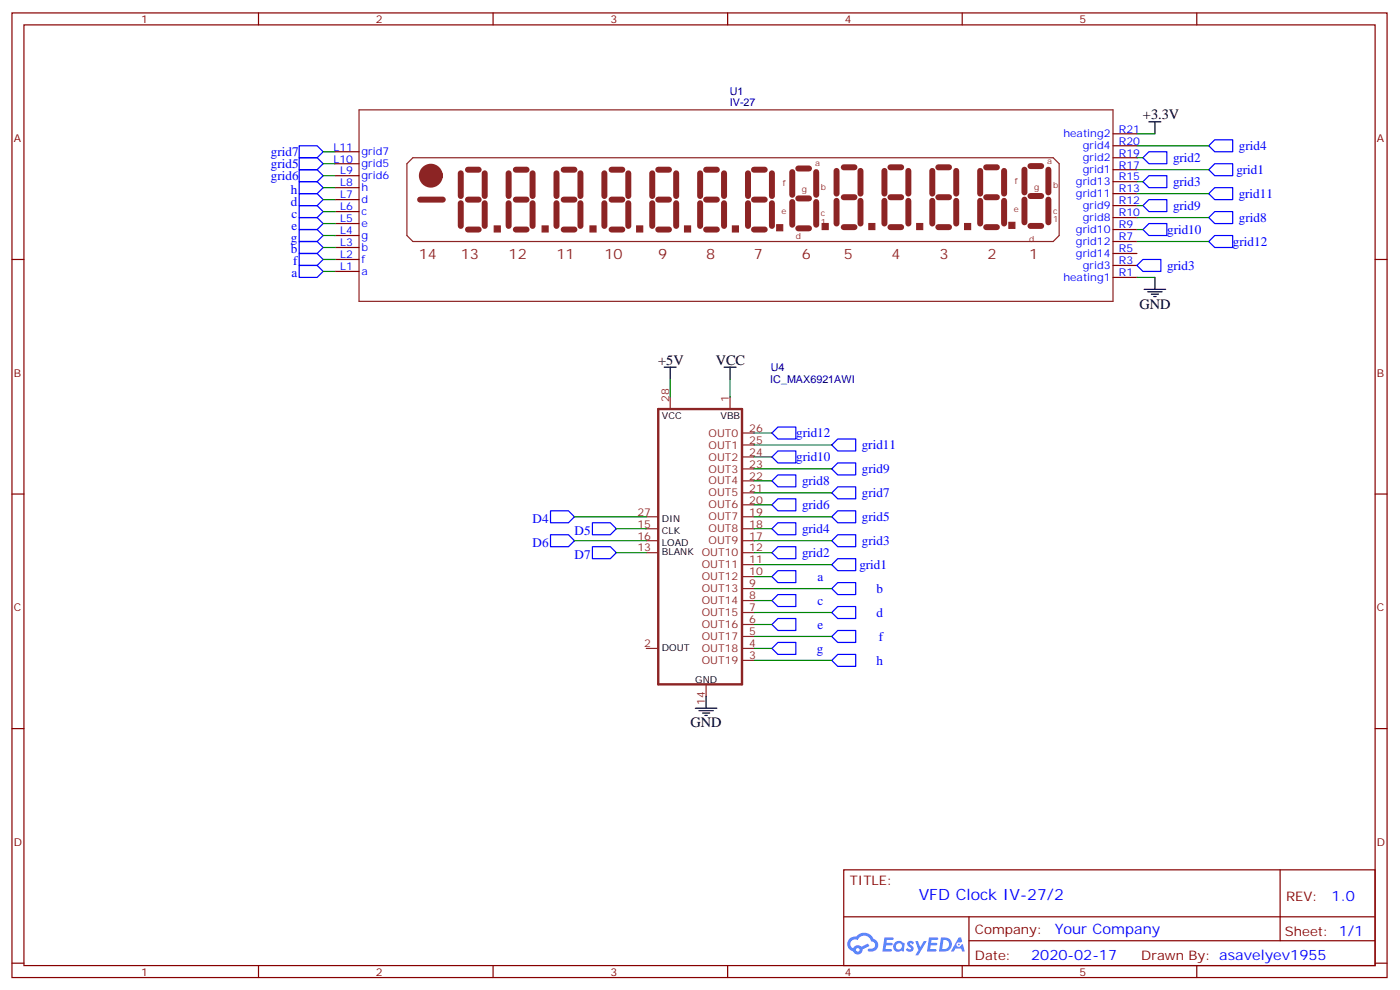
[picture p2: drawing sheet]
<svg xmlns="http://www.w3.org/2000/svg" width="413mm" height="292mm" viewBox="0 0 413 292" stroke-linecap="round" stroke-linejoin="round" font-family="sans-serif">
<g fill="none" stroke="#870000" stroke-width=".35">
<path d="M3.5 3.8h405.4v284.3h-405.4zM7.1 7.3h398.2v277.3h-398.2zM76.2 3.8v3.5M145.3 3.8v3.5M214.5 3.8v3.5M283.6 3.8v3.5M352.8 3.8v3.5M3.5 76.5h3.6M405.3 76.5h3.6M3.5 145.6h3.6M405.3 145.6h3.6M3.5 214.8h3.6"/>
<path d="M405.3 214.8h3.6M248.7 256.4h156.6v28.2h-156.6zM377.3 256.4v20.9M248.7 270.2h156.5M285.6 277.3h119.6M285.6 270.2v14.2M3.5 283.9h3.6M76.2 284.6v3.5M145.3 284.6v3.5M214.5 284.6v3.5M283.6 284.6v3.5M352.8 284.6v3.5"/>
<path d="M405.3 283.9h3.6"/>
</g>
<g fill="#5487ff">
<path d="M267.7 277.6a1.22 1.22 0 0 1 1.7 .2l-.4 .6a.47 .47 0 0 0-.3-.4 .47 .47 0 0 0-.5 .2l.1 .2a1.14 1.14 0 0 1 .8 1.8 1.14 1.14 0 0 1-1.9 0l-.2-.2 .5-.6 .7 .5a.29 .29 0 0 0 .3-.3 .29 .29 0 0 0-.2-.3 1.04 1.04 0 0 1-.6-1.7z"/>
<path d="M260.7 276.3h2.4l.3 .2-.2 .5-1.8 .1-.1 .8h1.5l.3 .4-.3 .4h-1.6l-.2 1.1h1.7l.2 .3-.2 .3-2.6 .1z"/>
<path d="M273.8 276.3h2.4l.3 .2-.1 .5-1.8 .1-.2 .8h1.6l.3 .4-.4 .4h-1.6l-.1 1.1h1.7l.2 .3-.2 .3-2.6 .1z"/>
<path d="M282.6 276.3h.7l.3 1.3-.6 .3a.69 .69 0 0 0-1 .3 .69 .69 0 0 0 .4 .9 .69 .69 0 0 0 .9-.6l.5-.2 .6 2.2h-.8l-.2-.9h-1.8l-.5 .9h-.8z"/>
<path d="M269.8 277.4h.8l.6 1.8 1.1-1.8h.9l-2.6 4.2h-.8l.9-1.5z"/>
<path d="M277.4 276.3l-.6 4.2h1.3a2.11 2.11 0 0 0 2.5-2.1 2.11 2.11 0 0 0-2.5-2.1zM278.1 277.1a1.39 1.39 0 0 1 1.7 1.4 1.39 1.39 0 0 1-1.8 1.3h-.3z"/>
<path d="M263.7 277.9a1.54 1.54 0 0 0-.1 2.2 1.54 1.54 0 0 0 2.2 .1l.6 .3 .3-2.3-.2-.3h-.4a1.49 1.49 0 0 0-2.4 0zM264 278.9a.94 .94 0 0 1 1.8 0 .94 .94 0 0 1-1.8 0z"/>
<path d="M250.4 276.7a2.18 2.18 0 0 0 1.1 3.7 1.44 1.44 0 0 0 1.6 .9 1.44 1.44 0 0 0 1.2-1.4l2-1.1-.5-.7-1.9 1a1.47 1.47 0 0 0-2.4 .4 1.39 1.39 0 0 1-.7-1.9 1.39 1.39 0 0 1 2-.5 2.12 2.12 0 0 1 2.2-1.3 2.12 2.12 0 0 1 1.9 1.7 1.14 1.14 0 0 1 1.1 1.4 1.14 1.14 0 0 1-1.7 .7 .43 .43 0 0 0-.5 .4 .43 .43 0 0 0 .4 .5 1.98 1.98 0 0 0 2.5-1.2 1.98 1.98 0 0 0-1.2-2.6 3.1 3.1 0 0 0-5.3-.6l-.9 .1zM252.3 280a.55 .55 0 0 1 1.1 0 .55 .55 0 0 1-1.1 0z"/>
<circle cx="282.6" cy="278.4" r=".26"/>
</g>
<path d="M194 120.6h24.7v81.1h-24.7z" fill="none" stroke="#8c2424" stroke-width=".71"/>
<g fill="none" stroke="#8c2424" stroke-width=".35">
<path d="M105.8 32.4h222.3v56.4h-222.3zM119.9 48.3l1.8-1.8h188.7l1.8 1.8v21.1l-1.8 1.8h-188.7l-1.8-1.8zM197.6 117.1v3.5M215.2 117.1v3.5M218.7 127.6h3.5M218.7 131.2h3.5M218.7 134.7h3.5M218.7 138.2h3.5M190.5 152.3h3.5M190.5 155.9h3.5M190.5 159.4h3.5M218.7 141.7h3.5"/>
<path d="M218.7 145.3h3.5M218.7 148.8h3.5M218.7 152.3h3.5M218.7 155.9h3.5M218.7 159.4h3.5M190.5 162.9h3.5M218.7 162.9h3.5M218.7 166.4h3.5M218.7 170h3.5M218.7 173.5h3.5M218.7 177h3.5M190.5 191.1h3.5"/>
<path d="M218.7 180.6h3.5M218.7 184.1h3.5M218.7 187.6h3.5M218.7 191.1h3.5M218.7 194.7h3.5M208.1 201.7v3.5"/>
</g>
<g fill="#8c2424" stroke="#8c2424" stroke-width=".35">
<path d="M173.9 66.6h1.8v1.8h-1.8z"/>
<path d="M229 66.2h1.7v1.8h-1.7z"/>
<path d="M145.7 66.6h1.8v1.8h-1.8z"/>
<path d="M159.8 66.6h1.8v1.8h-1.8z"/>
<path d="M187.7 66.6h1.7v1.8h-1.7z"/>
<path d="M201.8 66.6h1.8v1.8h-1.8z"/>
<path d="M215.9 66.6h1.8v1.8h-1.8z"/>
<path d="M284.3 65.9h1.8v1.8h-1.8z"/>
<path d="M270.2 65.9h1.8v1.8h-1.8z"/>
<path d="M256.1 65.9h1.8v1.8h-1.8z"/>
<path d="M297.4 65.5h1.8v1.8h-1.8z"/>
<path d="M242.4 65.9h1.7v1.8h-1.7z"/>
</g>
<g fill="none" stroke="#8c2424" stroke-width="1.8">
<path d="M123.8 58.8h6.7M135.8 51.1v6.7M135.8 59.9v6.7M137.9 50h3.2M137.9 58.8h3.2M142.9 51.1v6.7M142.9 59.9v6.7M149.9 51.1v6.7M149.9 59.9v6.7M152 50h3.2M152 58.8h3.2M157 51.1v6.7"/>
<path d="M157 59.9v6.7M164 51.1v6.7M164 59.9v6.7M166.2 50h3.1M166.2 58.8h3.1M171.1 51.1v6.7M171.1 59.9v6.7M178.2 51.1v6.7M178.2 59.9v6.7M180.3 50h3.1M180.3 58.8h3.1M185.2 51.1v6.7"/>
<path d="M185.2 59.9v6.7M192.3 51.1v6.7M192.3 59.9v6.7M194 50h3.2M194 58.8h3.2M199.3 51.1v6.7M199.3 59.9v6.7M206.4 51.1v6.7M206.4 59.9v6.7M208.1 50h3.2M208.1 58.8h3.2M213.4 51.1v6.7"/>
<path d="M213.4 59.9v6.7M220.5 51.1v6.7M220.5 59.9v6.7M222.2 50h3.2M222.2 58.8h3.2M227.5 51.1v6.7M227.5 59.9v6.7M233.5 50.7v6.7M233.5 59.5v6.7M235.3 49.7h3.2M235.3 58.5h3.2M240.6 50.7v6.7"/>
<path d="M240.6 59.5v6.7M246.6 50.4v6.7M246.6 59.2v6.7M248.7 58.1h3.2M248.7 49.3h3.2M253.6 50.4v6.7M253.6 59.2v6.7M260.7 50.4v6.7M260.7 59.2v6.7M262.5 58.1h3.1M262.5 49.3h3.1M267.8 50.4v6.7"/>
<path d="M267.8 59.2v6.7M274.8 50.4v6.7M274.8 59.2v6.7M276.6 58.1h3.2M276.6 49.3h3.2M281.9 50.4v6.7M281.9 59.2v6.7M288.9 50.4v6.7M288.9 59.2v6.7M290.7 58.1h3.2M290.7 49.3h3.2M296 50.4v6.7"/>
<path d="M296 59.2v6.7M302 50v6.7M302 58.8v6.7M303.7 57.8h3.2M303.7 49h3.2M309 50v6.7M309 58.8v6.7M137.9 67.7h3.2M152 67.7h3.2M166.2 67.7h3.1M180.3 67.7h3.1M194 67.7h3.2"/>
<path d="M208.1 67.7h3.2M222.2 67.7h3.2M235.3 67.3h3.2M248.7 67h3.2M262.5 67h3.1M276.6 67h3.2M290.7 67h3.2M303.7 66.6h3.2"/>
</g>
<circle cx="127" cy="51.8" r="1.76" fill="none" stroke="#8c2424" stroke-width="3.5"/>
<g fill="none" stroke="#870000" stroke-width=".35">
<path d="M328.1 39.4h7M98.8 58.8h7M98.8 55.3h7M98.8 51.8h7M98.8 48.3h7M98.8 44.7h7M328.1 57.1h7M328.1 53.6h7M328.1 50h7M328.1 46.5h7M328.1 43h7M98.8 76.5h7"/>
<path d="M98.8 73h7M98.8 69.4h7M98.8 65.9h7M98.8 62.4h7M328.1 78.2h7M328.1 74.7h7M328.1 71.2h7M328.1 67.7h7M328.1 64.1h7M328.1 60.6h7M98.8 80h7M328.1 81.8h7"/>
</g>
<g fill="none" stroke="#00f" stroke-width=".35">
<path d="M88.2 43h5.3l1.7 1.7-1.7 1.8h-5.3zM88.2 50h5.3l1.7 1.8-1.7 1.8h-5.3zM88.2 46.5h5.3l1.7 1.8-1.7 1.7h-5.3zM88.2 53.6h5.3l1.7 1.7-1.7 1.8h-5.3zM88.2 57.1h5.3l1.7 1.7-1.7 1.8h-5.3zM336.9 46.5l1.8-1.8h5.3v3.6h-5.3zM336.9 53.6l1.8-1.8h5.3v3.5h-5.3zM338.7 58.8h5.3v3.6h-5.3l-1.8-1.8zM356.3 57.1l1.8-1.8h5.3v3.5h-5.3zM356.3 50l1.8-1.7h5.3v3.5h-5.3zM356.3 43l1.8-1.8h5.3v3.5h-5.3zM88.2 60.6h5.3l1.7 1.8-1.7 1.7h-5.3z"/>
<path d="M88.2 64.1h5.3l1.7 1.8-1.7 1.8h-5.3zM88.2 67.7h5.3l1.7 1.7-1.7 1.8h-5.3zM88.2 71.2h5.3l1.7 1.8-1.7 1.7h-5.3zM88.2 74.7h5.3l1.7 1.8-1.7 1.7h-5.3zM88.2 78.2h5.3l1.7 1.8-1.7 1.8h-5.3zM335.1 78.2l1.8-1.7h5.3v3.5h-5.3zM338.7 65.9h5.3v3.5h-5.3l-1.8-1.7zM358.1 69.4h5.3v3.6h-5.3l-1.8-1.8zM358.1 62.4h5.3v3.5h-5.3l-1.8-1.8zM227.5 127.6l1.8-1.7h5.3v3.5h-5.3zM227.5 134.7l1.8-1.8h5.3v3.6h-5.3zM245.2 131.2l1.7-1.8h5.3v3.5h-5.3z"/>
<path d="M245.2 138.2l1.7-1.7h5.3v3.5h-5.3zM162.3 157.6h5.3l1.7 1.8-1.7 1.7h-5.3zM162.3 150.6h5.3l1.7 1.7-1.7 1.8h-5.3zM174.6 154.1h5.3l1.8 1.8-1.8 1.7h-5.3zM227.5 141.7l1.8-1.7h5.3v3.5h-5.3zM227.5 155.9l1.8-1.8h5.3v3.5h-5.3zM229.3 147h5.3v3.6h-5.3l-1.8-1.8zM245.2 145.3l1.7-1.8h5.3v3.5h-5.3zM245.2 152.3l1.7-1.7h5.3v3.5h-5.3zM245.2 159.4l1.7-1.8h5.3v3.5h-5.3zM174.6 161.1h5.3l1.8 1.8-1.8 1.8h-5.3zM227.5 170l1.8-1.8h5.3v3.5h-5.3z"/>
<path d="M227.5 177l1.8-1.7h5.3v3.5h-5.3zM227.5 162.9l1.8-1.8h5.3v3.6h-5.3zM245.2 173.5l1.7-1.8h5.3v3.6h-5.3zM245.2 166.4l1.7-1.7h5.3v3.5h-5.3zM246.9 178.8h5.3v3.5h-5.3l-1.7-1.7zM227.5 184.1l1.8-1.8h5.3v3.5h-5.3zM227.5 191.1l1.8-1.7h5.3v3.5h-5.3zM245.2 194.7l1.7-1.8h5.3v3.5h-5.3zM246.9 185.8h5.3v3.6h-5.3l-1.7-1.8z"/>
</g>
<g fill="none" stroke="#000" stroke-width=".35">
<path d="M338.7 35.9h3.5M340.4 35.9v3.5M337.3 85.3h6.3M338.3 86h4.2M339.4 86.7h2.1M340.1 87.4h.7M340.4 81.8v3.5M195.8 108.2h3.5M197.6 108.2v3.6M213.4 108.2h3.6M215.2 108.2v3.6M205 208.8h6.3"/>
<path d="M206 209.5h4.3M207.1 210.2h2.1M207.8 210.9h.7M208.1 205.2v3.6"/>
</g>
<g fill="none" stroke="#008700" stroke-width=".35">
<path d="M335.1 39.4h5.3M95.2 48.3h3.6M95.2 51.8h3.6M95.2 44.7h3.6M95.2 58.8h3.6M95.2 55.3h3.6M335.1 57.1h21.2M335.1 50h21.2M335.1 43h21.2M335.1 46.5h1.8M335.1 53.6h1.8M95.2 76.5h3.6"/>
<path d="M95.2 73h3.6M95.2 69.4h3.6M95.2 65.9h3.6M95.2 62.4h3.6M335.1 71.2h21.2M335.1 64.1h21.2M335.1 60.6h1.8M335.1 67.7h1.8M95.2 80h3.6M335.1 81.8h5.3M197.6 111.8v5.3M215.2 111.8v5.3"/>
<path d="M222.2 138.2h23M222.2 134.7h5.3M222.2 131.2h23M222.2 127.6h5.3M169.3 159.4h21.2M169.3 152.3h21.2M181.7 155.9h8.8M222.2 159.4h23M222.2 155.9h5.3M222.2 152.3h23M222.2 148.8h5.3M222.2 145.3h23"/>
<path d="M222.2 141.7h5.3M181.7 162.9h8.8M222.2 162.9h5.3M222.2 177h5.3M222.2 173.5h23M222.2 170h5.3M222.2 166.4h23M222.2 194.7h23M222.2 191.1h5.3M222.2 187.6h23M222.2 184.1h5.3M222.2 180.6h23"/>
</g>
<text font-size="4.6" fill="#00f" x="270.8" y="265.4">VFD Clock IV-27/2</text>
<g font-size="4.2">
<text x="336.9" y="35.2">+3.3V</text>
<text x="335.8" y="90.9">GND</text>
<text x="194" y="107.5">+5V</text>
<text x="211" y="107.5">VCC</text>
<text x="203.6" y="214.4">GND</text>
</g>
<g font-size="4.2" fill="#8d2323">
<text x="123.5" y="76.5">14</text>
<text x="135.8" y="76.5">13</text>
<text x="149.9" y="76.5">12</text>
<text x="164" y="76.5">11</text>
<text x="178.2" y="76.5">10</text>
<text x="194" y="76.5">9</text>
<text x="208.1" y="76.5">8</text>
<text x="222.2" y="76.5">7</text>
<text x="236.4" y="76.5">6</text>
<text x="248.7" y="76.5">5</text>
<text x="262.8" y="76.5">4</text>
<text x="276.9" y="76.5">3</text>
<text x="291" y="76.5">2</text>
<text x="303.4" y="76.5">1</text>
</g>
<g font-size="4.2" fill="#00f">
<text x="392.5" y="265.7">1.0</text>
<text x="310.9" y="275.2">Your Company</text>
<text x="304" y="283">2020-02-17</text>
</g>
<g font-size="3.9" fill="#00f">
<text x="79.8" y="46">grid7</text>
<text x="345.8" y="47.8">grid2</text>
<text x="365.2" y="44.2">grid4</text>
<text x="79.8" y="53.1">grid6</text>
<text x="79.8" y="49.6">grid5</text>
<text x="364.4" y="51.3">grid1</text>
<text x="85.7" y="57.1">h</text>
<text x="345.8" y="54.8">grid3</text>
<text x="365.1" y="58.3">grid11</text>
<text x="85.7" y="60.6">d</text>
<text x="86" y="64.1">c</text>
<text x="345.8" y="61.9">grid9</text>
<text x="365.2" y="65.4">grid8</text>
<text x="85.7" y="71.2">g</text>
<text x="86" y="67.7">e</text>
<text x="344" y="68.9">grid10</text>
<text x="85.7" y="74.7">b</text>
<text x="363.4" y="72.5">grid12</text>
<text x="86" y="81.8">a</text>
<text x="86.4" y="78.2">f</text>
<text x="344" y="79.5">grid3</text>
<text x="234.7" y="128.9">grid12</text>
<text x="234.7" y="136">grid10</text>
<text x="254" y="132.4">grid11</text>
<text x="236.4" y="143">grid8</text>
<text x="254" y="139.5">grid9</text>
<text x="254" y="146.5">grid7</text>
<text x="157" y="154.1">D4</text>
<text x="236.4" y="150.1">grid6</text>
<text x="254" y="153.6">grid5</text>
<text x="157" y="161.1">D6</text>
<text x="169.4" y="157.6">D5</text>
<text x="236.4" y="157.1">grid4</text>
<text x="254" y="160.7">grid3</text>
<text x="169.4" y="164.7">D7</text>
<text x="236.4" y="164.2">grid2</text>
<text x="253.3" y="167.7">grid1</text>
<text x="241" y="171.3">a</text>
<text x="241" y="178.3">c</text>
<text x="258.4" y="174.8">b</text>
<text x="241" y="185.4">e</text>
<text x="258.4" y="181.9">d</text>
<text x="259.1" y="188.9">f</text>
<text x="240.8" y="192.4">g</text>
<text x="258.4" y="196">h</text>
</g>
<g font-size="3.9" fill="#800">
<text x="250.5" y="261">TITLE:</text>
<text x="379.1" y="265.7">REV:</text>
<text x="287.4" y="275.2">Company:</text>
<text x="378.7" y="275.8">Sheet: 1/1</text>
<text x="287.4" y="282.9">Date:</text>
<text x="336.4" y="282.9">Drawn By: asavelyev1955</text>
</g>
<g font-size="3.2" fill="#800">
<text x="41.6" y="6.8">1</text>
<text x="110.8" y="6.8">2</text>
<text x="179.9" y="6.8">3</text>
<text x="249.1" y="6.8">4</text>
<text x="318.2" y="6.8">5</text>
<text x="4.1" y="41.9">A</text>
<text x="405.9" y="41.9">A</text>
<text x="4.1" y="111.1">B</text>
<text x="405.9" y="111.1">B</text>
<text x="4.1" y="180.2">C</text>
<text x="405.9" y="180.2">C</text>
<text x="4.1" y="249.3">D</text>
<text x="405.9" y="249.3">D</text>
<text x="41.6" y="287.6">1</text>
<text x="110.8" y="287.6">2</text>
<text x="179.9" y="287.6">3</text>
<text x="249.1" y="287.6">4</text>
<text x="318.2" y="287.6">5</text>
</g>
<g font-size="3.2" fill="#000080">
<text x="215.1" y="28.1">U1</text>
<text x="215.1" y="31.3">IV-27</text>
<text x="227.1" y="113">IC_MAX6921AWI</text>
<text x="227.2" y="109.4">U4</text>
</g>
<g font-size="3.2" fill="#00f">
<text x="313.5" y="40.5">heating2</text>
<text x="329.8" y="39.1">R21</text>
<text x="98.3" y="47.9">L10</text>
<text x="98.3" y="44.4">L11</text>
<text x="106.5" y="45.8">grid7</text>
<text x="319.2" y="47.6">grid2</text>
<text x="319.2" y="44">grid4</text>
<text x="329.8" y="46.1">R19</text>
<text x="329.8" y="42.6">R20</text>
<text x="100.3" y="51.4">L9</text>
<text x="106.5" y="52.8">grid6</text>
<text x="106.5" y="49.3">grid5</text>
<text x="319.2" y="51.1">grid1</text>
<text x="329.8" y="53.2">R15</text>
<text x="329.8" y="49.7">R17</text>
<text x="100.3" y="58.5">L7</text>
<text x="100.3" y="55">L8</text>
<text x="106.5" y="59.9">d</text>
<text x="106.5" y="56.4">h</text>
<text x="317.2" y="58.1">grid11</text>
<text x="317.2" y="54.6">grid13</text>
<text x="329.8" y="56.7">R13</text>
<text x="100.3" y="65.5">L5</text>
<text x="100.3" y="62">L6</text>
<text x="106.5" y="63.4">c</text>
<text x="319.2" y="65.2">grid8</text>
<text x="319.2" y="61.7">grid9</text>
<text x="329.8" y="63.8">R10</text>
<text x="329.8" y="60.3">R12</text>
<text x="100.3" y="69.1">L4</text>
<text x="106.5" y="70.5">g</text>
<text x="106.5" y="67">e</text>
<text x="317.2" y="68.7">grid10</text>
<text x="329.8" y="70.8">R7</text>
<text x="329.8" y="67.3">R9</text>
<text x="100.3" y="76.1">L2</text>
<text x="100.3" y="72.6">L3</text>
<text x="106.5" y="77.5">f</text>
<text x="106.5" y="74">b</text>
<text x="317.2" y="75.8">grid14</text>
<text x="317.2" y="72.2">grid12</text>
<text x="329.8" y="77.9">R3</text>
<text x="329.8" y="74.4">R5</text>
<text x="100.3" y="79.7">L1</text>
<text x="106.5" y="81.1">a</text>
<text x="313.5" y="82.8">heating1</text>
<text x="319.2" y="79.3">grid3</text>
<text x="329.8" y="81.4">R1</text>
</g>
<g font-size="3.2" fill="#8d2323">
<text x="197.2" y="118.5" transform="rotate(-90 197.2 118.5)">28</text>
<text x="214.8" y="118.5" transform="rotate(-90 214.8 118.5)">1</text>
<text x="208.9" y="128.7">OUT0</text>
<text x="220.8" y="127.3">26</text>
<text x="220.8" y="130.8">25</text>
<text x="208.9" y="132.2">OUT1</text>
<text x="208.9" y="135.7">OUT2</text>
<text x="220.8" y="134.3">24</text>
<text x="220.8" y="137.9">23</text>
<text x="208.9" y="139.3">OUT3</text>
<text x="208.9" y="142.8">OUT4</text>
<text x="220.8" y="141.4">22</text>
<text x="208.9" y="146.3">OUT5</text>
<text x="208.9" y="149.9">OUT6</text>
<text x="220.8" y="144.9">21</text>
<text x="220.8" y="148.4">20</text>
<text x="187.9" y="152">27</text>
<text x="187.9" y="155.5">15</text>
<text x="208.9" y="153.4">OUT7</text>
<text x="220.8" y="152">19</text>
<text x="220.8" y="155.5">18</text>
<text x="187.9" y="159">16</text>
<text x="208.9" y="156.9">OUT8</text>
<text x="208.9" y="160.4">OUT9</text>
<text x="220.8" y="159">17</text>
<text x="187.9" y="162.6">13</text>
<text x="206.9" y="164">OUT10</text>
<text x="206.9" y="167.5">OUT11</text>
<text x="220.8" y="162.6">12</text>
<text x="220.8" y="166.1">11</text>
<text x="206.9" y="171">OUT12</text>
<text x="220.8" y="169.6">10</text>
<text x="220.8" y="173.1">9</text>
<text x="206.9" y="174.6">OUT13</text>
<text x="206.9" y="178.1">OUT14</text>
<text x="220.8" y="176.7">8</text>
<text x="206.9" y="181.6">OUT15</text>
<text x="206.9" y="185.1">OUT16</text>
<text x="220.8" y="180.2">7</text>
<text x="220.8" y="183.7">6</text>
<text x="189.9" y="190.8">2</text>
<text x="206.9" y="188.7">OUT17</text>
<text x="220.8" y="187.3">5</text>
<text x="220.8" y="190.8">4</text>
<text x="206.9" y="192.2">OUT18</text>
<text x="206.9" y="195.7">OUT19</text>
<text x="220.8" y="194.3">3</text>
<text x="207.8" y="207.9" transform="rotate(-90 207.8 207.9)">14</text>
</g>
<g font-size="2.8">
<text x="195.1" y="123.4">VCC</text>
<text x="212.4" y="123.4">VBB</text>
<text x="195.1" y="153.7">DIN</text>
<text x="195.1" y="157.3">CLK</text>
<text x="195.1" y="160.8">LOAD</text>
<text x="195.1" y="163.6">BLANK</text>
<text x="195.1" y="191.8">DOUT</text>
<text x="205" y="201.4">GND</text>
</g>
<g font-size="2.5" fill="#8d2323">
<text x="240.2" y="49">a</text>
<text x="308.7" y="48.3">a</text>
<text x="230.7" y="55">f</text>
<text x="236.4" y="56.7">g</text>
<text x="242" y="56">b</text>
<text x="299.2" y="54.3">f</text>
<text x="304.8" y="56">g</text>
<text x="310.4" y="55.3">b</text>
<text x="230.4" y="63.1">e</text>
<text x="242" y="63.8">c</text>
<text x="298.8" y="62.4">e</text>
<text x="310.4" y="65.5">1</text>
<text x="310.4" y="63.1">c</text>
<text x="234.6" y="70.5">d</text>
<text x="242" y="66.3">1</text>
<text x="303.4" y="71.2">d</text>
</g>
</svg>
